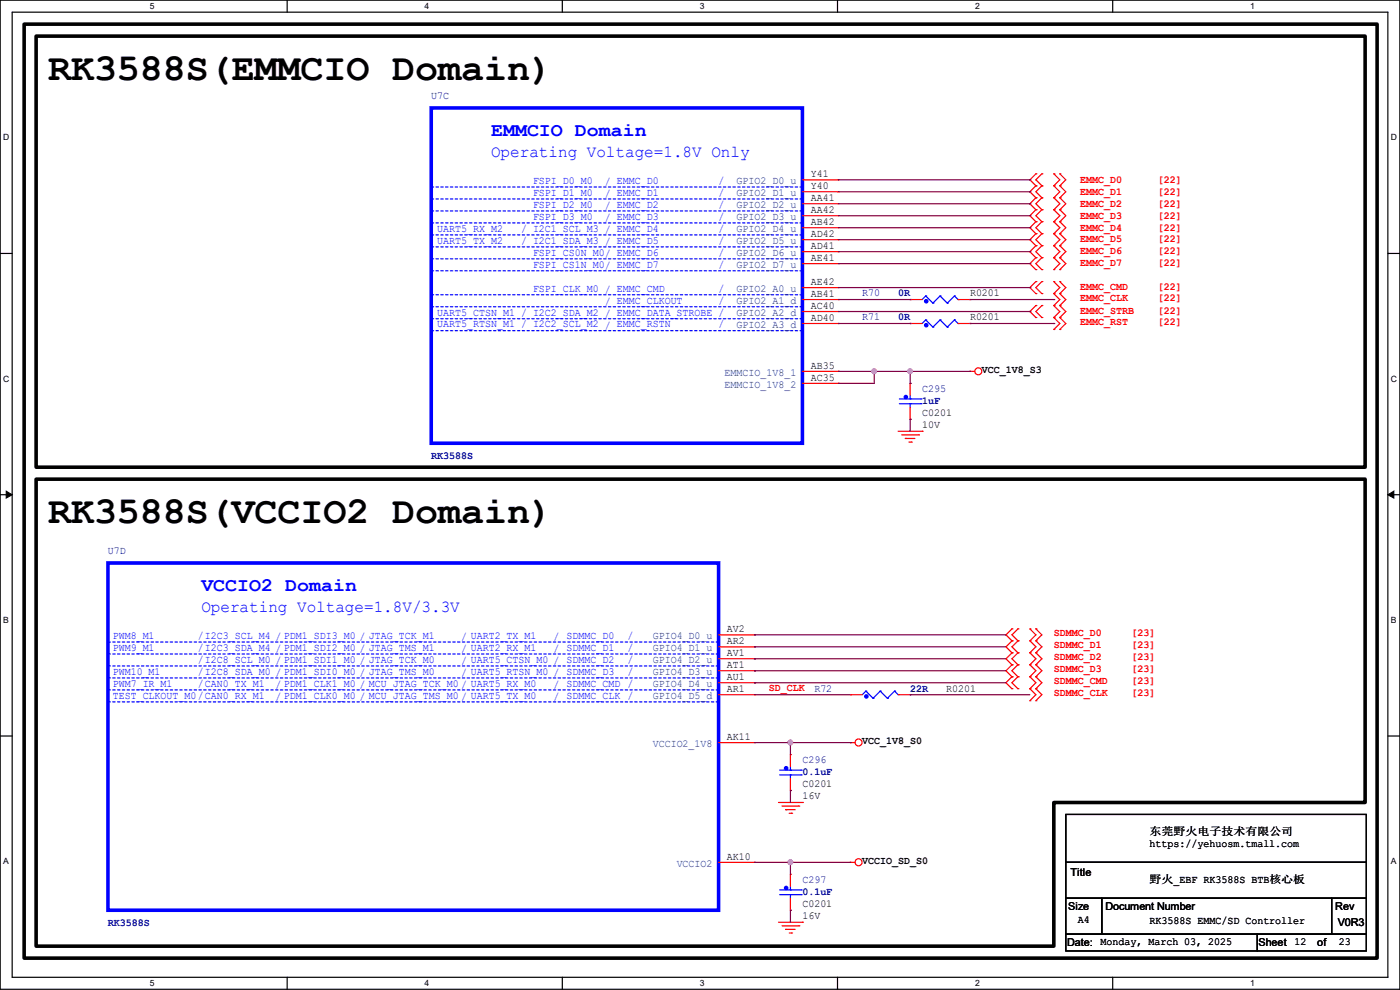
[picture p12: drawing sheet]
<svg xmlns="http://www.w3.org/2000/svg" width="297mm" height="210mm" viewBox="0 0 297 210" stroke-linecap="round" stroke-linejoin="round" font-family="sans-serif">
<path d="M0 0h297v209.8h-297zM2.6 2.6h291.8v204.7h-291.8z" fill="none" stroke="#000" stroke-width=".25"/>
<g fill="#fff">
<path d="M31.7 .3h1v2h-1z"/>
<path d="M31.7 207.6h1v2h-1z"/>
</g>
<path d="M60.9 0v2.6M60.9 207.3v2.5" fill="none" stroke="#000" stroke-width=".25"/>
<g fill="#fff">
<path d="M90.1 .3h1v2h-1z"/>
<path d="M90.1 207.6h1v2h-1z"/>
</g>
<path d="M119.3 0v2.6M119.3 207.3v2.5" fill="none" stroke="#000" stroke-width=".25"/>
<g fill="#fff">
<path d="M148.5 .3h.9v2h-.9z"/>
<path d="M148.5 207.6h.9v2h-.9z"/>
</g>
<path d="M177.7 0v2.6M177.7 207.3v2.5" fill="none" stroke="#000" stroke-width=".25"/>
<g fill="#fff">
<path d="M206.8 .3h1v2h-1z"/>
<path d="M206.8 207.6h1v2h-1z"/>
</g>
<path d="M236.1 0v2.6M236.1 207.3v2.5" fill="none" stroke="#000" stroke-width=".25"/>
<g fill="#fff">
<path d="M265.2 .3h1v2h-1z"/>
<path d="M265.2 207.6h1v2h-1z"/>
<path d="M.7 28.2h1.2v1.9h-1.2z"/>
<path d="M295.1 28.2h1.2v1.9h-1.2z"/>
<path d="M.7 79.3h1.2v2h-1.2z"/>
<path d="M295.1 79.3h1.2v2h-1.2z"/>
</g>
<path d="M0 53.8h2.6M294.4 53.8h2.6" fill="none" stroke="#000" stroke-width=".25"/>
<g fill="#fff">
<path d="M.7 130.5h1.2v2h-1.2z"/>
<path d="M295.1 130.5h1.1v2h-1.1z"/>
</g>
<path d="M0 104.9h2.6M294.4 104.9h2.6" fill="none" stroke="#000" stroke-width=".25"/>
<path d="M1.3 104.2l1.3 .7-1.3 .8zM294.4 104.9l1.3-.7v1.5z" fill="#000" stroke="#000" stroke-width=".21"/>
<g fill="#fff">
<path d="M.7 181.7h1.2v2h-1.2z"/>
<path d="M295.1 181.7h1.1v2h-1.1z"/>
</g>
<path d="M0 156.1h2.6M294.4 156.1h2.6M226.1 172.8h63.8v10.1h-63.8zM226.1 182.9h63.8v7.6h-63.8zM226.1 190.5h7.6v7.7h-7.6zM226.1 198.2h40.6v3.5h-40.6zM233.7 190.5h48.8v7.7h-48.8zM266.7 198.2h23.2v3.5h-23.2zM282.5 190.5h7.4v7.7h-7.4z" fill="none" stroke="#000" stroke-width=".25"/>
<path d="M5.1 5.1h287v198.1h-287zM7.7 7.7h281.9v91.4h-281.9zM7.7 101.6h281.9v68.6h-66v30.5h-215.9z" fill="none" stroke="#000" stroke-width=".76"/>
<g fill="none" stroke="#f00" stroke-width=".25">
<path d="M170.2 38.1h7.6M177.8 38.1h.1M219.8 36.9h.1M219.8 39.4h.1M219.8 36.9l-1.3 1.2 1.3 1.3M219.8 39.4l-1.3 1.3 1.3 1.3M221 39.4h.1M221 36.9h.1M221 36.9l-1.2 1.2 1.2 1.3M221 39.4l-1.2 1.3 1.2 1.3M223.6 39.4h.1M223.6 36.9h.1"/>
<path d="M223.6 36.9l1.2 1.2-1.2 1.3M223.6 39.4l1.2 1.3-1.2 1.3M224.8 39.4h.1M224.8 36.9h.1M224.8 36.9l1.3 1.2-1.3 1.3M224.8 39.4l1.3 1.3-1.3 1.3M170.2 40.7h7.6M170.2 43.2h7.6M170.2 45.8h7.6M170.2 48.3h7.6M170.2 50.8h7.6M170.2 53.4h7.6"/>
<path d="M170.2 55.9h7.6M177.8 40.7h.1M177.8 43.2h.1M177.8 45.8h.1M177.8 48.3h.1M177.8 50.8h.1M177.8 53.4h.1M177.8 55.9h.1M219.8 42h.1M219.8 44.5h.1M219.8 47h.1M219.8 49.6h.1"/>
<path d="M219.8 52.1h.1M219.8 54.7h.1M219.8 57.2h.1M219.8 59.7h.1M219.8 59.7l-1.3 1.3 1.3 1.3M219.8 54.7l-1.3 1.2 1.3 1.3M219.8 44.5l-1.3 1.3 1.3 1.2M219.8 47l-1.3 1.3 1.3 1.3M219.8 42l-1.3 1.2 1.3 1.3M219.8 49.6l-1.3 1.2 1.3 1.3M219.8 52.1l-1.3 1.3 1.3 1.3M221 42h.1"/>
<path d="M221 44.5h.1M221 47h.1M221 49.6h.1M221 52.1h.1M221 54.7h.1M221 57.2h.1M221 59.7h.1M221 42l-1.2 1.2 1.2 1.3M221 44.5l-1.2 1.3 1.2 1.2M221 47l-1.2 1.3 1.2 1.3M221 49.6l-1.2 1.2 1.2 1.3M221 52.1l-1.2 1.3 1.2 1.3"/>
<path d="M221 54.7l-1.2 1.2 1.2 1.3M221 59.7l-1.2 1.3 1.2 1.3M223.6 42h.1M223.6 44.5h.1M223.6 47h.1M223.6 49.6h.1M223.6 52.1h.1M223.6 54.7h.1M223.6 57.2h.1M223.6 59.7h.1M223.6 47l1.2 1.3-1.2 1.3M223.6 42l1.2 1.2-1.2 1.3"/>
<path d="M223.6 49.6l1.2 1.2-1.2 1.3M223.6 44.5l1.2 1.3-1.2 1.2M223.6 52.1l1.2 1.3-1.2 1.3M223.6 54.7l1.2 1.2-1.2 1.3M223.6 59.7l1.2 1.3-1.2 1.3M224.8 42h.1M224.8 44.5h.1M224.8 47h.1M224.8 49.6h.1M224.8 52.1h.1M224.8 54.7h.1M224.8 57.2h.1"/>
<path d="M224.8 59.7h.1M224.8 49.6l1.3 1.2-1.3 1.3M224.8 42l1.3 1.2-1.3 1.3M224.8 52.1l1.3 1.3-1.3 1.3M224.8 44.5l1.3 1.3-1.3 1.2M224.8 54.7l1.3 1.2-1.3 1.3M224.8 47l1.3 1.3-1.3 1.3M224.8 59.7l1.3 1.3-1.3 1.3M170.2 78.8h7.6M170.2 63.5h7.6M170.2 61h7.6M170.2 68.6h7.6"/>
<path d="M170.2 66.1h7.6M177.8 63.5h.1M177.8 61h.1M177.8 68.6h.1M177.8 66.1h.1M177.8 78.8h.1M193.1 63.5h.1M193.1 68.6h.1M193.1 63.5h2.5M193.1 68.6h2.5M203.2 63.5h2.6M203.2 68.6h2.6"/>
<path d="M205.8 78.8h.1M205.8 63.5h.1M205.8 68.6h.1M205.8 78.8h1M219.8 62.3h.1M219.8 64.8h.1M219.8 67.4h.1M219.8 64.8l-1.3 1.3 1.3 1.3M221 62.3h.1M221 67.4h.1M221 64.8h.1M221 64.8l-1.2 1.3 1.2 1.3"/>
<path d="M223.6 69.9h.1M223.6 67.4h.1M223.6 64.8h.1M223.6 62.3h.1M223.6 67.4l1.2 1.2-1.2 1.3M223.6 62.3l1.2 1.2-1.2 1.3M223.6 64.8l1.2 1.3-1.2 1.3M224.8 69.9h.1M224.8 67.4h.1M224.8 64.8h.1M224.8 62.3h.1M224.8 67.4l1.3 1.2-1.3 1.3"/>
<path d="M224.8 62.3l1.3 1.2-1.3 1.3M224.8 64.8l1.3 1.3-1.3 1.3M170.2 81.3h7.6M177.8 81.3h.1M190.5 91.5h5.1M191.3 92.2h3.6M192.1 93h.1M192.1 93h2M192.8 93.8h.5M193.1 81.3h.1M193.1 88.9h.1M193.1 81.3v2.6"/>
<path d="M193.1 86.4v2.5M193.3 93.8h.1M194.9 92.2h.1M195.6 91.5h.1M152.4 134.7h7.7M152.4 137.2h7.7M152.4 139.7h7.7M160.1 134.7h.1M160.1 137.2h.1M160.1 139.7h.1M214.7 133.4h.1M214.7 135.9h.1"/>
<path d="M214.7 138.5h.1M214.7 133.4l-1.3 1.3 1.3 1.2M214.7 135.9l-1.3 1.3 1.3 1.3M214.7 138.5l-1.3 1.2 1.3 1.3M215.9 135.9h.1M215.9 133.4h.1M215.9 138.5h.1M215.9 133.4l-1.2 1.3 1.2 1.2M215.9 135.9l-1.2 1.3 1.2 1.3M215.9 138.5l-1.2 1.2 1.2 1.3M218.5 135.9h.1M218.5 133.4h.1"/>
<path d="M218.5 138.5h.1M218.5 138.5l1.3 1.2-1.3 1.3M218.5 133.4l1.3 1.3-1.3 1.2M218.5 135.9l1.3 1.3-1.3 1.3M219.8 135.9h.1M219.8 133.4h.1M219.8 138.5h.1M219.8 133.4l1.2 1.3-1.2 1.2M219.8 135.9l1.2 1.3-1.2 1.3M219.8 138.5l1.2 1.2-1.2 1.3M152.4 157.5h7.7M152.4 147.4h7.7"/>
<path d="M152.4 144.8h7.7M152.4 142.3h7.7M160.1 147.4h.1M160.1 144.8h.1M160.1 142.3h.1M160.1 157.5h.1M180.4 157.5h.1M180.4 147.4h.1M180.4 157.5h1M180.4 147.4h2.5M190.5 147.4h2.6M193.1 147.4h.1"/>
<path d="M214.7 141h.1M214.7 143.6h.1M214.7 146.1h.1M214.7 141l-1.3 1.3 1.3 1.3M214.7 143.6l-1.3 1.2 1.3 1.3M215.9 141h.1M215.9 143.6h.1M215.9 146.1h.1M215.9 141l-1.2 1.3 1.2 1.3M215.9 143.6l-1.2 1.2 1.2 1.3M218.5 141h.1M218.5 143.6h.1"/>
<path d="M218.5 146.1h.1M218.5 148.6h.1M218.5 141l1.3 1.3-1.3 1.3M218.5 143.6l1.3 1.2-1.3 1.3M218.5 146.1l1.3 1.3-1.3 1.2M219.8 141h.1M219.8 143.6h.1M219.8 146.1h.1M219.8 148.6h.1M219.8 141l1.2 1.3-1.2 1.3M219.8 143.6l1.2 1.2-1.2 1.3M219.8 146.1l1.2 1.3-1.2 1.2"/>
<path d="M165.1 170.2h5.1M165.9 171h3.6M166.7 171.7h.1M166.7 171.7h2M167.4 172.5h.5M167.7 160.1h.1M167.7 167.7h.1M167.7 160.1v2.5M167.7 165.1v2.6M167.9 172.5h.1M169.5 171h.1M170.2 170.2h.1"/>
<path d="M152.4 182.9h7.7M160.1 182.9h.1M165.1 195.6h5.1M165.9 196.4h3.6M166.7 197.1h.1M166.7 197.1h2M167.4 197.9h.5M167.7 185.5h.1M167.7 193.1h.1M167.7 185.5v2.5M167.7 190.5v2.6M167.9 197.9h.1"/>
<path d="M169.5 196.4h.1M170.2 195.6h.1M180.4 182.9h.1M180.4 182.9h1"/>
<circle cx="207.5" cy="78.8" r=".74"/>
<circle cx="182.1" cy="157.5" r=".74"/>
<circle cx="182.1" cy="182.9" r=".74"/>
</g>
<path d="M91.5 22.9h78.7v71.1h-78.7zM22.9 119.4h129.5v73.7h-129.5z" fill="none" stroke="#00f" stroke-width=".76"/>
<g fill="none" stroke="#00f" stroke-width=".25" stroke-dasharray=".5 .5">
<path d="M91.5 39.7h78.7M170.2 39.7h.1M91.5 42.2h78.7M91.5 57.4h78.7M91.5 54.9h78.7M91.5 52.4h78.7M91.5 49.8h78.7M91.5 47.3h78.7M91.5 44.7h78.7M170.2 42.2h.1M170.2 57.4h.1M170.2 54.9h.1"/>
<path d="M170.2 52.4h.1M170.2 49.8h.1M170.2 47.3h.1M170.2 44.7h.1M91.5 67.6h78.7M91.5 65.1h78.7M91.5 62.5h78.7M91.5 70.1h78.7M170.2 67.6h.1M170.2 65.1h.1M170.2 62.5h.1M170.2 70.1h.1"/>
<path d="M22.9 138.7h129.3M22.9 136.2h129.3M152.2 138.7h.1M152.2 136.2h.1M22.9 148.9h129.3M22.9 146.3h129.3M22.9 143.8h129.3M22.9 141.3h129.3M152.2 148.9h.1M152.2 146.3h.1M152.2 143.8h.1M152.2 141.3h.1"/>
</g>
<g fill="none" stroke="#00f" stroke-width=".25">
<path d="M196.4 62.8h.1M196.4 67.9h.1M196.4 62.8l-.8 .7M196.4 62.8l1.5 1.5M196.4 67.9l-.8 .7M196.4 67.9l1.5 1.5M197.9 64.3h.1M197.9 69.4h.1M199.4 62.8h.1M199.4 67.9h.1M199.4 62.8l-1.5 1.5M199.4 62.8l1.6 1.5"/>
<path d="M199.4 67.9l-1.5 1.5M199.4 67.9l1.6 1.5M201 64.3h.1M201 69.4h.1M202.5 62.8h.1M202.5 67.9h.1M202.5 62.8l-1.5 1.5M202.5 62.8l.7 .7M202.5 67.9l-1.5 1.5M202.5 67.9l.7 .7M203.2 63.5h.1M203.2 68.6h.1"/>
<path d="M190.8 85.6h4.6M190.8 84.6h4.6M193.1 85.6h.1M193.1 84.6h.1M193.1 83.9v.7M193.1 85.6v.8M195.4 85.6h.1M195.4 84.6h.1M183.7 146.6h.1M183.7 146.6l-.8 .8M183.7 146.6l1.5 1.5M185.2 148.1h.1"/>
<path d="M186.7 146.6h.1M186.7 146.6l-1.5 1.5M186.7 146.6l1.6 1.5M188.3 148.1h.1M189.8 146.6h.1M189.8 146.6l-1.5 1.5M189.8 146.6l.7 .8M190.5 147.4h.1M165.4 164.4h4.6M165.4 163.4h4.6M167.7 164.4h.1M167.7 163.4h.1"/>
<path d="M167.7 162.6v.8M167.7 164.4v.7M170 164.4h.1M170 163.4h.1M165.4 189.8h4.6M165.4 188.8h4.6M167.7 189.8h.1M167.7 188.8h.1M167.7 188v.8M167.7 189.8v.7M170 189.8h.1M170 188.8h.1"/>
</g>
<g fill="#00f" stroke="#00f" stroke-width=".25">
<circle cx="196.5" cy="63.9" r=".36"/>
<circle cx="192.2" cy="84.2" r=".36"/>
<circle cx="196.5" cy="69" r=".36"/>
<circle cx="166.8" cy="188.4" r=".36"/>
<circle cx="166.8" cy="163" r=".36"/>
<circle cx="183.8" cy="147.7" r=".36"/>
</g>
<g fill="none" stroke="#800040" stroke-width=".25">
<path d="M177.8 38.1h40.7M218.5 38.1h.1M177.8 40.7h40.7M177.8 43.2h40.7M177.8 45.8h40.7M177.8 48.3h40.7M177.8 50.8h40.7M177.8 53.4h40.7M177.8 55.9h40.7M218.5 40.7h.1M218.5 43.2h.1M218.5 45.8h.1"/>
<path d="M218.5 48.3h.1M218.5 50.8h.1M218.5 53.4h.1M218.5 55.9h.1M177.8 78.8h.1M177.8 78.8h28M177.8 68.6h15.3M177.8 66.1h40.7M177.8 63.5h15.3M177.8 61h40.7M185.5 78.8h.1M185.5 78.8v2.5h-7.7"/>
<path d="M193.1 68.6h.1M193.1 63.5h.1M193.1 78.8h.1M193.1 78.8v2.5M205.8 78.8h.1M205.8 68.6h17.8M205.8 63.5h17.8M218.5 66.1h.1M218.5 61h.1M223.6 68.6h.1M223.6 63.5h.1M177.8 81.3h.1"/>
<path d="M193.1 88.9h.1M193.1 81.3h.1M193.1 88.9v2.6M160.1 134.7h.1M160.1 137.2h.1M160.1 139.7h.1M160.1 134.7h53.3M160.1 137.2h53.3M160.1 139.7h53.3M160.1 157.5h.1M160.1 142.3h.1M160.1 144.8h.1"/>
<path d="M160.1 147.4h.1M160.1 157.5h20.3M160.1 142.3h53.3M160.1 144.8h53.3M160.1 147.4h20.3M167.7 157.5h.1M167.7 157.5v2.6M180.4 157.5h.1M193.1 147.4h.1M193.1 147.4h25.4M167.7 167.7h.1M167.7 167.7v2.5"/>
<path d="M160.1 182.9h.1M160.1 182.9h20.3M167.7 193.1h.1M167.7 182.9h.1M167.7 182.9v2.6M167.7 193.1v2.5"/>
</g>
<g fill="#f0f" stroke="#f0f" stroke-width=".25">
<circle cx="167.7" cy="157.5" r=".49"/>
<circle cx="185.4" cy="78.8" r=".49"/>
<circle cx="193.1" cy="78.8" r=".49"/>
<circle cx="167.7" cy="182.9" r=".49"/>
</g>
<g font-size="8.1">
<text x="10.2" y="17">RK3588S(EMMCIO Domain)</text>
<text x="10.2" y="111">RK3588S(VCCIO2 Domain)</text>
</g>
<g font-size="4.1" fill="#00f">
<text x="104.2" y="28.9">EMMCIO Domain</text>
<text x="42.7" y="125.4">VCCIO2 Domain</text>
</g>
<g font-size="3.6" fill="#00f">
<text x="104.2" y="33.3">Operating Voltage=1.8V Only</text>
<text x="42.7" y="129.8">Operating Voltage=1.8V/3.3V</text>
</g>
<g font-size="2.3" fill="#000080">
<text x="91.5" y="21">U7C</text>
<text x="182.9" y="62.9">R70</text>
<text x="190.5" y="62.9">0R</text>
<text x="182.9" y="67.9">R71</text>
<text x="190.5" y="67.9">0R</text>
<text x="195.6" y="83.2">C295</text>
<text x="195.6" y="85.7">1uF</text>
<text x="91.5" y="97.4">RK3588S</text>
<text x="22.9" y="117.5">U7D</text>
<text x="172.8" y="146.7">R72</text>
<text x="193.1" y="146.7">22R</text>
<text x="170.2" y="161.9">C296</text>
<text x="170.2" y="164.5">0.1uF</text>
<text x="170.2" y="187.3">C297</text>
<text x="170.2" y="189.9">0.1uF</text>
<text x="22.9" y="196.5">RK3588S</text>
</g>
<g font-size="2.3" fill="#00f">
<text x="113.1" y="39">FSPI_D0_M0</text>
<text x="113.1" y="41.5">FSPI_D1_M0</text>
<text x="128.3" y="41.8">/ EMMC_D1</text>
<text x="128.3" y="39.2">/ EMMC_D0</text>
<text x="152.4" y="41.5">/</text>
<text x="152.4" y="39">/</text>
<text x="113.1" y="44.1">FSPI_D2_M0</text>
<text x="113.1" y="46.6">FSPI_D3_M0</text>
<text x="128.3" y="46.9">/ EMMC_D3</text>
<text x="128.3" y="44.3">/ EMMC_D2</text>
<text x="152.4" y="46.6">/</text>
<text x="152.4" y="44.1">/</text>
<text x="92.8" y="49.1">UART5_RX_M2</text>
<text x="92.8" y="51.7">UART5_TX_M2</text>
<text x="110.5" y="49.1">/ I2C1_SCL_M3 / EMMC_D4</text>
<text x="110.5" y="51.7">/ I2C1_SDA_M3 / EMMC_D5</text>
<text x="152.4" y="51.7">/</text>
<text x="152.4" y="49.1">/</text>
<text x="113.1" y="54.2">FSPI_CS0N_M0/ EMMC_D6</text>
<text x="113.1" y="56.8">FSPI_CS1N_M0/ EMMC_D7</text>
<text x="152.4" y="56.8">/</text>
<text x="152.4" y="54.2">/</text>
<text x="113.1" y="61.8">FSPI_CLK_M0 / EMMC_CMD</text>
<text x="128.3" y="64.6">/ EMMC_CLKOUT</text>
<text x="152.4" y="64.4">/</text>
<text x="152.4" y="61.8">/</text>
<text x="92.8" y="66.9">UART5_CTSN_M1 / I2C2_SDA_M2 / EMMC_DATA_STROBE /</text>
<text x="92.8" y="69.5">UART5_RTSN_M1 / I2C2_SCL_M2 / EMMC_RSTN</text>
<text x="152.4" y="69.5">/</text>
<text x="23.9" y="135.5">PWM8_M1</text>
<text x="42" y="135.5">/I2C3_SCL_M4 / PDM1_SDI3_M0 / JTAG_TCK_M1</text>
<text x="97.8" y="135.8">/ UART2_TX_M1</text>
<text x="117.4" y="135.8">/ SDMMC_D0</text>
<text x="133.1" y="135.5">/</text>
<text x="23.9" y="138">PWM9_M1</text>
<text x="23.9" y="143.1">PWM10_M1</text>
<text x="42" y="138">/I2C3_SDA_M4 / PDM1_SDI2_M0 / JTAG_TMS_M1</text>
<text x="42" y="140.6">/I2C8_SCL_M0 / PDM1_SDI1_M0 / JTAG_TCK_M0</text>
<text x="42" y="143.1">/I2C8_SDA_M0 / PDM1_SDI0_M0 / JTAG_TMS_M0</text>
<text x="97.8" y="138.3">/ UART2_RX_M1</text>
<text x="97.8" y="140.8">/ UART5_CTSN_M0 / SDMMC_D2</text>
<text x="97.8" y="143.4">/ UART5_RTSN_M0 / SDMMC_D3</text>
<text x="117.4" y="138.3">/ SDMMC_D1</text>
<text x="133.1" y="138">/</text>
<text x="133.1" y="140.6">/</text>
<text x="133.1" y="143.1">/</text>
<text x="23.9" y="145.7">PWM7_IR_M1</text>
<text x="23.9" y="148.2">TEST_CLKOUT_M0/CAN0_RX_M1</text>
<text x="42" y="145.7">/CAN0_TX_M1</text>
<text x="58.5" y="145.9">/ PDM1_CLK1_M0 / MCU_JTAG_TCK_M0 / UART5_RX_M0</text>
<text x="58.5" y="148.5">/ PDM1_CLK0_M0 / MCU_JTAG_TMS_M0 / UART5_TX_M0</text>
<text x="117.4" y="145.9">/ SDMMC_CMD /</text>
<text x="117.4" y="148.5">/ SDMMC_CLK /</text>
</g>
<g font-size="2.3" fill="#004080">
<text x="156.3" y="39.1">GPIO2_D0_u</text>
<text x="156.3" y="41.6">GPIO2_D1_u</text>
<text x="156.3" y="44.2">GPIO2_D2_u</text>
<text x="156.3" y="46.7">GPIO2_D3_u</text>
<text x="156.3" y="49.2">GPIO2_D4_u</text>
<text x="156.3" y="51.8">GPIO2_D5_u</text>
<text x="156.3" y="54.3">GPIO2_D6_u</text>
<text x="156.3" y="56.9">GPIO2_D7_u</text>
<text x="156.3" y="64.5">GPIO2_A1_d</text>
<text x="156.3" y="61.9">GPIO2_A0_u</text>
<text x="156.3" y="69.6">GPIO2_A3_d</text>
<text x="156.3" y="67">GPIO2_A2_d</text>
<text x="153.7" y="79.7">EMMCIO_1V8_1</text>
<text x="153.7" y="82.3">EMMCIO_1V8_2</text>
<text x="138.5" y="135.6">GPIO4_D0_u</text>
<text x="138.5" y="138.1">GPIO4_D1_u</text>
<text x="138.5" y="140.7">GPIO4_D2_u</text>
<text x="138.5" y="143.2">GPIO4_D3_u</text>
<text x="138.5" y="148.3">GPIO4_D5_d</text>
<text x="138.5" y="145.8">GPIO4_D4_u</text>
<text x="138.5" y="158.5">VCCIO2_1V8</text>
<text x="143.6" y="183.9">VCCIO2</text>
</g>
<g font-size="2.3">
<text x="172" y="37.6">Y41</text>
<text x="172" y="40.1">Y40</text>
<text x="172" y="42.7">AA41</text>
<text x="172" y="45.2">AA42</text>
<text x="172" y="47.8">AB42</text>
<text x="172" y="50.3">AD42</text>
<text x="172" y="52.8">AD41</text>
<text x="172" y="55.4">AE41</text>
<text x="172" y="63">AB41</text>
<text x="172" y="60.5">AE42</text>
<text x="172" y="65.5">AC40</text>
<text x="205.8" y="62.9">R0201</text>
<text x="172" y="68.1">AD40</text>
<text x="205.8" y="67.9">R0201</text>
<text x="172" y="78.2">AB35</text>
<text x="172" y="80.8">AC35</text>
<text x="208.3" y="79.1">VCC_1V8_S3</text>
<text x="195.6" y="88.3">C0201</text>
<text x="195.6" y="90.8">10V</text>
<text x="154.2" y="134.1">AV2</text>
<text x="154.2" y="136.7">AR2</text>
<text x="154.2" y="139.2">AV1</text>
<text x="154.2" y="141.7">AT1</text>
<text x="154.2" y="146.8">AR1</text>
<text x="154.2" y="144.3">AU1</text>
<text x="200.7" y="146.7">R0201</text>
<text x="154.2" y="157">AK11</text>
<text x="182.9" y="157.9">VCC_1V8_S0</text>
<text x="170.2" y="167">C0201</text>
<text x="170.2" y="169.5">16V</text>
<text x="243.9" y="179.7">https://yehuosm.tmall.com</text>
<text x="243.9" y="177.2">东莞野火电子技术有限公司</text>
<text x="154.2" y="182.4">AK10</text>
<text x="182.9" y="183.3">VCCIO_SD_S0</text>
<text x="227.1" y="185.8">Title</text>
<text x="243.9" y="187.3">野火_EBF RK3588S BTB核心板</text>
<text x="170.2" y="192.4">C0201</text>
<text x="170.2" y="194.9">16V</text>
<text x="226.6" y="193.1">Size</text>
<text x="228.6" y="195.7">A4</text>
<text x="234.5" y="193.1">Document Number</text>
<text x="243.9" y="196">RK3588S EMMC/SD Controller</text>
<text x="283.3" y="193.1">Rev</text>
<text x="283.8" y="196.4">V0R3</text>
<text x="226.4" y="200.7">Date:</text>
<text x="233.5" y="200.5">Monday, March 03, 2025</text>
<text x="267" y="200.7">Sheet</text>
<text x="274.6" y="200.5">12</text>
<text x="279.5" y="200.7">of</text>
<text x="284" y="200.5">23</text>
</g>
<g font-size="2.3" fill="#f00">
<text x="229.2" y="38.7">EMMC_D0</text>
<text x="229.2" y="41.3">EMMC_D1</text>
<text x="245.7" y="38.7">[22]</text>
<text x="245.7" y="41.3">[22]</text>
<text x="229.2" y="43.8">EMMC_D2</text>
<text x="229.2" y="46.4">EMMC_D3</text>
<text x="245.7" y="43.8">[22]</text>
<text x="245.7" y="46.4">[22]</text>
<text x="229.2" y="48.9">EMMC_D4</text>
<text x="229.2" y="51.4">EMMC_D5</text>
<text x="229.2" y="54">EMMC_D6</text>
<text x="245.7" y="48.9">[22]</text>
<text x="245.7" y="51.4">[22]</text>
<text x="245.7" y="54">[22]</text>
<text x="229.2" y="56.5">EMMC_D7</text>
<text x="245.7" y="56.5">[22]</text>
<text x="229.2" y="63.9">EMMC_CLK</text>
<text x="229.2" y="61.6">EMMC_CMD</text>
<text x="245.7" y="63.9">[22]</text>
<text x="245.7" y="61.6">[22]</text>
<text x="229.2" y="69">EMMC_RST</text>
<text x="229.2" y="66.7">EMMC_STRB</text>
<text x="245.7" y="69">[22]</text>
<text x="245.7" y="66.7">[22]</text>
<text x="223.6" y="135">SDMMC_D0</text>
<text x="223.6" y="137.5">SDMMC_D1</text>
<text x="240.1" y="135">[23]</text>
<text x="240.1" y="137.5">[23]</text>
<text x="223.6" y="140.1">SDMMC_D2</text>
<text x="223.6" y="142.6">SDMMC_D3</text>
<text x="240.1" y="140.1">[23]</text>
<text x="240.1" y="142.6">[23]</text>
<text x="163.1" y="146.6">SD_CLK</text>
<text x="223.6" y="145.2">SDMMC_CMD</text>
<text x="223.6" y="147.7">SDMMC_CLK</text>
<text x="240.1" y="145.2">[23]</text>
<text x="240.1" y="147.7">[23]</text>
</g>
<g font-size="1.8">
<text x="31.8" y="1.9">5</text>
<text x="90.1" y="1.9">4</text>
<text x="148.5" y="1.9">3</text>
<text x="206.8" y="1.9">2</text>
<text x="265.2" y="1.9">1</text>
<text x=".7" y="29.8">D</text>
<text x="295.1" y="29.8">D</text>
<text x=".7" y="80.9">C</text>
<text x="295.1" y="80.9">C</text>
<text x=".7" y="132.1">B</text>
<text x="295.1" y="132.1">B</text>
<text x=".7" y="183.3">A</text>
<text x="295.1" y="183.3">A</text>
<text x="31.8" y="209.2">5</text>
<text x="90.1" y="209.2">4</text>
<text x="148.5" y="209.2">3</text>
<text x="206.8" y="209.2">2</text>
<text x="265.2" y="209.2">1</text>
</g>
</svg>
